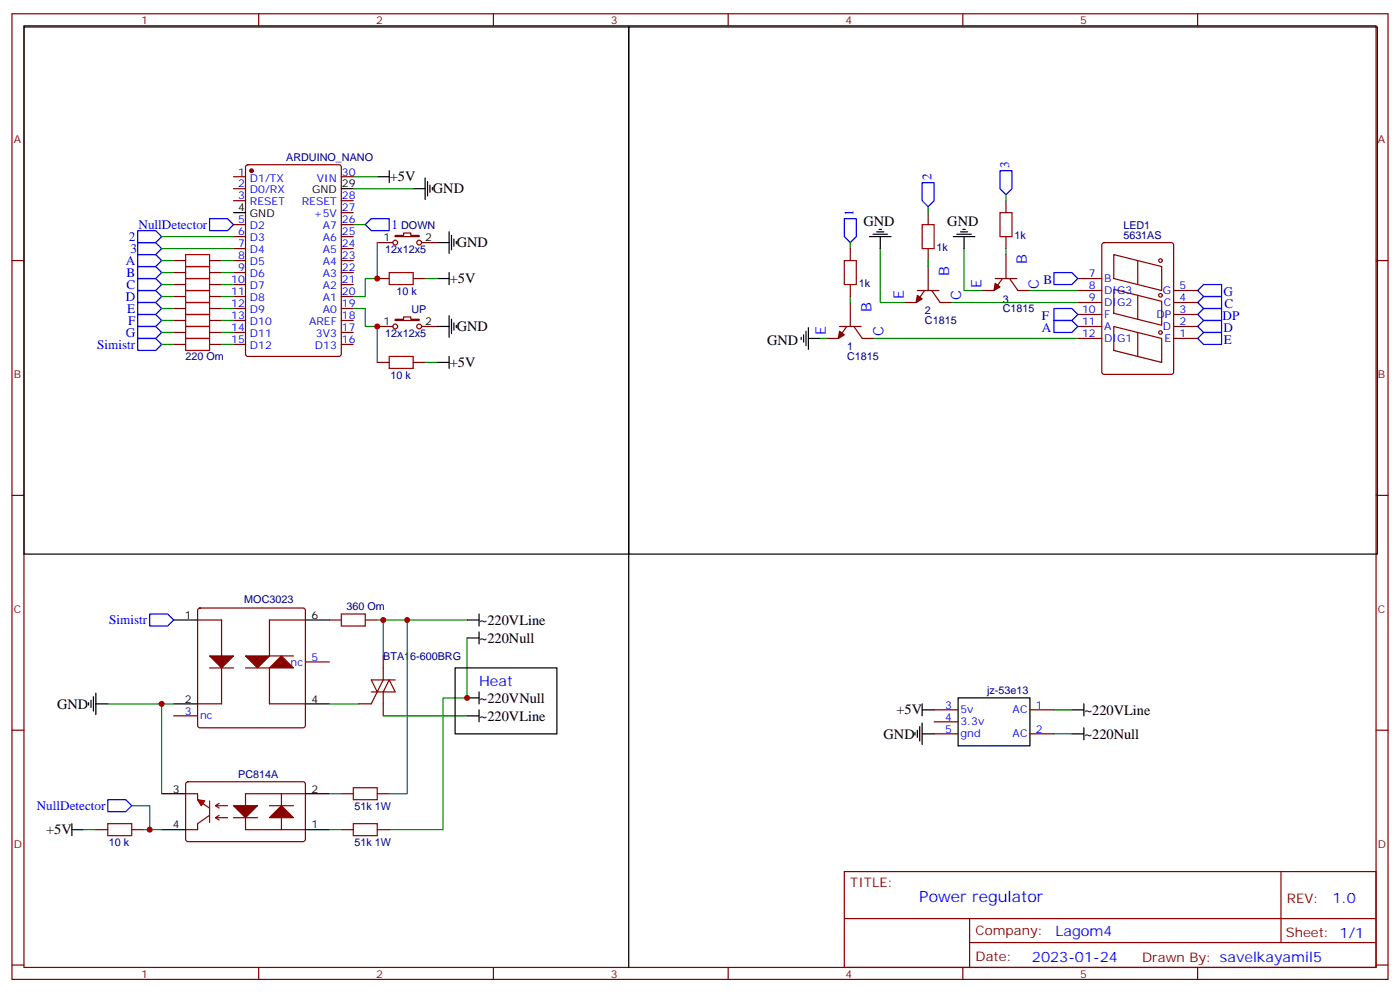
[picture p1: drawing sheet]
<svg xmlns="http://www.w3.org/2000/svg" width="412mm" height="292mm" viewBox="0 0 412 292" stroke-linecap="round" stroke-linejoin="round" font-family="sans-serif">
<g fill="none" stroke="#870000" stroke-width=".35">
<path d="M3.5 4.1h405.4v284.3h-405.4zM7.1 7.6h398.2v277.3h-398.2zM76.2 4.1v3.5M145.3 4.1v3.5M214.5 4.1v3.5M283.6 4.1v3.5M352.8 4.1v3.5M68.8 52h3.5M68.8 55.6h3.5M68.8 59.1h3.5M72.6 48.7l.4-.2h26.8l.7 .4v55.3l-.4 .7-27.1 .1-.6-.5-.1-55.3zM100.5 52h3.6"/>
<path d="M100.5 59.1h3.6M3.5 76.7h3.6M68.8 76.7h3.5M68.8 66.1h3.5M68.8 69.7h3.5M68.8 73.2h3.5M100.5 76.7h3.6M100.5 66.1h3.6M100.5 69.7h3.6M100.5 73.2h3.6M100.5 62.6h3.6M324.8 71.6l.5-.2h19.7l.7 .5v37.6l-.4 .7h-20l-.7-.4v-37.7z"/>
<path d="M328.1 75l14.1 3.5v7l-14.1-3.5zM335.1 76.7v7.1M405.3 76.7h3.6M68.8 80.3h3.5M68.8 83.8h3.5M68.8 87.3h3.5M68.8 90.8h3.5M68.8 94.4h3.5M68.8 97.9h3.5M100.5 80.3h3.6M100.5 83.8h3.6M100.5 87.3h3.6"/>
<path d="M100.5 90.8h3.6M100.5 94.4h3.6M100.5 97.9h3.6M111.1 96.1h4.6M116.4 94h2.5v-.7h2.1v.7h2.5v.4h-7.1zM124.2 96.1h4.6M247.3 96.1h6.3M249.4 96.1l-2.5 3.6h-3.5M250.5 89.1v7M251.5 96.1l2.5 3.6h3.5M317.5 99.7h7.1M317.5 96.1h7.1"/>
<path d="M317.5 92.6h7.1M317.5 89.1h7.1M317.5 85.5h7.1M317.5 82h7.1M328.1 85.2l14.1 3.5v7.1l-14.1-3.5zM328.1 96.1l14.1 3.6v7l-14.1-3.5zM335.1 87v7M335.1 97.9v7.1M345.7 99.7h7.1M345.7 96.1h7.1M345.7 92.6h7.1M345.7 89.1h7.1"/>
<path d="M345.7 85.5h7.1M68.8 101.4h3.5M100.5 101.4h3.6M3.5 145.9h3.6M405.3 145.9h3.6M3.5 215h3.6M405.3 215h3.6M248.7 256.6h156.6v28.3h-156.6zM377.3 256.7v20.8M248.7 270.5h156.5M285.6 277.5h119.6M285.6 270.5v14.1"/>
<path d="M3.5 284.2h3.6M76.2 284.9v3.5M145.3 284.9v3.5M214.5 284.9v3.5M283.6 284.9v3.5M352.8 284.9v3.5M405.3 284.2h3.6"/>
<circle cx="341.8" cy="76.7" r=".53"/>
<circle cx="116.4" cy="96.1" r=".71"/>
<circle cx="123.5" cy="96.1" r=".71"/>
<circle cx="341.8" cy="87" r=".53"/>
<circle cx="341.8" cy="97.9" r=".53"/>
</g>
<g fill="#870000" stroke="#870000" stroke-width=".35">
<path d="M247.3 97.5l1.4 1.1-1.8 1.1z"/>
<circle cx="74.1" cy="50.3" r=".53"/>
</g>
<path d="M100.5 55.6h3.6M68.8 62.6h3.5" fill="none" stroke="#000" stroke-width=".35"/>
<path d="M58.4 179.2l.5-.2h30.4l.5 .2 .2 .5v33.9l-.3 .5-.4 .2h-30.4l-.5-.2-.2-.5v-33.9z" fill="#fff" stroke="#870000" stroke-width=".35"/>
<g fill="none" stroke="#870000" stroke-width=".35">
<path d="M296.3 59.1v3.5M51.2 76.7h3.5M61.7 76.7h3.6M111.1 71.4h4.6M116.4 69.3h2.5v-.7h2.1v.7h2.5v.4h-7.1zM124.2 71.4h4.6M250.5 73.2v3.5M273.4 62.6v3.5M273.4 73.2v3.5M273.4 78.5v7M296.3 69.7v3.5M296.3 75v7"/>
<path d="M51.2 80.3h3.5M51.2 83.8h3.5M51.2 87.3h3.5M51.2 90.8h3.5M51.2 94.4h3.5M51.2 97.9h3.5M61.7 80.3h3.6M61.7 83.8h3.6M61.7 87.3h3.6M61.7 90.8h3.6M61.7 94.4h3.6M61.7 97.9h3.6"/>
<path d="M111.1 82h3.6M121.7 82h3.5M250.5 83.8v3.5M270.2 85.5h6.4M272.3 85.5l-2.4 3.6h-3.6M274.5 85.5l2.4 3.6h3.6M293.2 82h6.3M295.3 82l-2.5 3.5h-3.5M297.4 82l2.5 3.5h3.5M51.2 101.4h3.5M61.7 101.4h3.6M111.1 106.7h3.6"/>
<path d="M121.7 106.7h3.5M58.2 182.6h7.1v24.7h-7.1M61.7 196.7h7.1M72.3 196.7h7.1v10.6h10.6M90 182.6h-10.6v10.5h7M90 194.9h7M97 182.6h3.5M107.6 182.6h3.5M112.9 193.1v7.1l-1.8 3.5-1.7-3.5h7M51.2 210.8h7M109.4 203.7h7l-1.7-3.5-1.8 3.5v7.1M111.1 203.7l-1.7 3.6h-3.6"/>
<path d="M275.2 209h7M275.2 216.1h7M275.2 212.5h7M303.4 209h7M303.4 216.1h7M54.7 233.7h3.5v1.8M54.9 230.4l.5-.2h34.1l.5 .7-.1 16.5-.6 .4h-34.2l-.4-.7v-16.2zM63.5 237.2h3.5M63.5 237.2l1.1 .7M64.6 236.5l-1.1 .7M79.4 237.2h7M82.9 233.7v10.6"/>
<path d="M90 233.7h-17.7v10.6h17.7M100.5 233.7h3.6M111.1 233.7h3.6M28.2 244.3h3.5M38.8 244.3h3.5M58.2 242.5v1.8h-3.5M63.5 240.8h3.5M63.5 240.8l1.1 .7M64.6 240.1l-1.1 .7M68.8 240.8h7M100.5 244.3h3.6M111.1 244.3h3.6"/>
<circle cx="116.4" cy="71.4" r=".71"/>
<circle cx="123.5" cy="71.4" r=".71"/>
</g>
<g fill="#870000" stroke="#870000" stroke-width=".35">
<path d="M61.7 193.1h7.1l-3.5 3.6z"/>
<path d="M72.3 193.1h7.1l-3.6 3.6z"/>
<path d="M79.4 196.7l3.5-3.6 3.5 3.6z"/>
<path d="M270.2 87l1.4 1-1.7 1.1z"/>
<path d="M293.2 83.4l1.4 1.1-1.8 1z"/>
<path d="M79.4 240.8l3.5-3.6 3.5 3.6z"/>
<path d="M68.8 237.2h7l-3.5 3.6z"/>
</g>
<g fill="none" stroke="#000" stroke-width=".35">
<path d="M7.1 7.9h178.1v155.3h-178.1zM185.2 7.9h220.5v155.3h-220.5zM111.1 52h3.6M114.7 50.3v3.5M121.7 55.6h3.5M125.2 52.4v6.3M125.9 53.4v4.3M126.6 54.5v2.1M127.4 55.2v.7M128.8 71.4h3.5M132.3 68.3v6.3M133 69.3v4.3"/>
<path d="M133.7 70.4v2.1M134.4 71.1v.7M256.1 69.7h6.4M257.2 69h4.2M258.2 68.3h2.1M258.9 67.6h.7M259.3 69.7v3.5M280.8 69.7h6.4M281.9 69h4.2M282.9 68.3h2.1M283.6 67.6h.7M284 69.7v3.5"/>
<path d="M128.8 96.1h3.5M128.8 82h3.5M132.3 80.3v3.5M132.3 93v6.3M133 94v4.2M133.7 95.1v2.1M134.4 95.8v.7M236 99.3v.7M236.7 98.6v2.1M237.4 97.5v4.3M238.1 99.7h3.6M238.1 96.5v6.3"/>
<path d="M128.8 106.7h3.5M132.3 105v3.5M185.2 163.2v121.7M51.2 182.6h7M90 182.6h7M134.1 196.7h29.9v19.4h-29.9zM137.6 182.6h3.5M137.6 187.9h3.5M141.1 180.8v3.5M141.1 186.1v3.5M26.1 206.9v.7M26.8 206.2v2.1"/>
<path d="M27.5 205.1v4.3M28.2 207.3h3.5M28.2 204.1v6.3M51.2 207.3h7M90 207.3h7M137.6 205.5h3.5M137.6 210.8h3.5M141.1 203.7v3.6M141.1 209v3.5M269.5 215.7v.7M270.2 215v2.1M270.9 214v4.2"/>
<path d="M271.6 209h3.6M271.6 216.1h3.6M271.6 207.3v3.5M271.6 212.9v6.4M282.2 205.5h21.2v14.1h-21.2zM315.7 209h3.6M315.7 216.1h3.6M319.3 207.3v3.5M319.3 214.3v3.5M47.6 233.7h7.1M90 233.7h7M21.2 244.3h3.5"/>
<path d="M21.2 242.5v3.6M47.6 244.3h7.1M90 244.3h7"/>
</g>
<g fill="none" stroke="#00f" stroke-width=".35">
<path d="M271.6 53.8h3.6v5.3l-1.8 1.8-1.8-1.8zM294.6 50.3h3.5v5.3l-1.8 1.7-1.7-1.7zM40.6 67.9h5.3l1.7 1.8-1.7 1.7h-5.3zM40.6 71.4h5.3l1.7 1.8-1.7 1.8h-5.3zM40.6 75h5.3l1.7 1.7-1.7 1.8h-5.3zM40.6 78.5h5.3l1.7 1.8-1.7 1.7h-5.3zM61.7 64.4h5.3l1.8 1.7-1.8 1.8h-5.3zM107.6 66.1l1.8-1.7h5.3v3.5h-5.3zM248.7 64.4h3.5v5.3l-1.7 1.7-1.8-1.7zM40.6 82h5.3l1.7 1.8-1.7 1.7h-5.3zM40.6 85.5h5.3l1.7 1.8-1.7 1.8h-5.3zM40.6 89.1h5.3l1.7 1.7-1.7 1.8h-5.3z"/>
<path d="M40.6 92.6h5.3l1.7 1.8-1.7 1.7h-5.3zM40.6 96.1h5.3l1.7 1.8-1.7 1.8h-5.3zM40.6 99.7h5.3l1.7 1.7-1.7 1.8h-5.3zM310.4 80.3h5.3l1.8 1.7-1.8 1.8h-5.3zM310.4 94.4h5.3l1.8 1.7-1.8 1.8h-5.3zM310.4 90.8h5.3l1.8 1.8-1.8 1.8h-5.3zM352.8 96.1l1.7-1.7h5.3v3.5h-5.3zM352.8 89.1l1.7-1.8h5.3v3.5h-5.3zM354.5 97.9h5.3v3.5h-5.3l-1.7-1.7zM354.5 90.8h5.3v3.6h-5.3l-1.7-1.8zM354.5 83.8h5.3v3.5h-5.3l-1.7-1.8zM44.1 180.8h5.3l1.8 1.8-1.8 1.7h-5.3z"/>
<path d="M31.7 235.5h5.3l1.8 1.7-1.8 1.8h-5.3z"/>
</g>
<g fill="none" stroke="#008700" stroke-width=".35">
<path d="M104.1 52h7M104.1 55.6h17.6M296.3 57.3v1.8M47.6 76.7h3.6M47.6 69.7h21.2M47.6 73.2h21.2M65.3 76.7h3.5M104.1 66.1h3.5M111.1 71.4v10.6h-3.5v5.3h-3.5M250.5 71.4v1.8M259.3 73.2v15.9h7M273.4 60.9v1.7"/>
<path d="M273.4 76.7v1.8M284 73.2v12.3h5.3M296.3 73.2v1.8M47.6 80.3h3.6M47.6 83.8h3.6M47.6 87.3h3.6M47.6 90.8h3.6M47.6 94.4h3.6M47.6 97.9h3.6M65.3 80.3h3.5M65.3 83.8h3.5M65.3 87.3h3.5"/>
<path d="M65.3 90.8h3.5M65.3 94.4h3.5M65.3 97.9h3.5M104.1 90.8h3.5v5.3h3.5v10.6M125.2 82h3.6M241.7 99.7h1.7M250.5 87.3v1.8M257.5 99.7h60M280.5 89.1h37M303.4 85.5h14.1M47.6 101.4h3.6M65.3 101.4h3.5"/>
<path d="M125.2 106.7h3.6M111.1 182.6h1.8v10.5M112.9 182.6h24.7M119.9 182.6v51.1h-5.2M137.6 187.9v17.6h-7.1v38.8h-15.8M31.7 207.3h19.5M47.6 207.3v26.4M97 207.3h8.8M112.9 210.8h24.7M310.4 209h5.3M310.4 216.1h5.3M38.8 237.2h5.3v7.1"/>
<path d="M97 233.7h3.5M24.7 244.3h3.5M42.3 244.3h5.3M97 244.3h3.5"/>
</g>
<g fill="none" stroke="#a10000" stroke-width=".35">
<path d="M54.7 75h7v3.5h-7zM54.7 78.5h7v3.5h-7zM248.7 76.7h3.5v7.1h-3.5zM271.6 66.1h3.6v7.1h-3.6zM294.6 62.6h3.5v7.1h-3.5zM54.7 82h7v3.5h-7zM54.7 85.5h7v3.6h-7zM54.7 89.1h7v3.5h-7zM54.7 92.6h7v3.5h-7zM54.7 96.1h7v3.6h-7zM54.7 99.7h7v3.5h-7zM114.7 80.3h7v3.5h-7z"/>
<path d="M114.7 105h7v3.5h-7zM100.5 180.8h7.1v3.5h-7.1zM59.6 236.5l2.1 1.4M61.7 235.8v6.4M104.1 232h7v3.5h-7zM31.7 242.5h7.1v3.6h-7.1zM61.7 240.1l-3.5 2.4M104.1 242.5h7v3.6h-7z"/>
</g>
<path d="M58.2 235.5l2.1 .3-1 1.4z" fill="#a10000" stroke="#a10000" stroke-width=".35"/>
<g fill="#c00">
<circle cx="111.1" cy="82" r=".88"/>
<circle cx="111.1" cy="96.1" r=".88"/>
<circle cx="112.9" cy="182.6" r=".88"/>
<circle cx="47.6" cy="207.3" r=".88"/>
<circle cx="44.1" cy="244.3" r=".88"/>
<circle cx="119.9" cy="182.6" r=".88"/>
<circle cx="137.6" cy="205.5" r=".88"/>
</g>
<text font-size="4.6" fill="#00f" x="270.8" y="265.7">Power regulator</text>
<g font-size="4.2">
<text x="114.8" y="53.3">+5V</text>
<text x="127.5" y="57">GND</text>
<text x="254.4" y="66.4">GND</text>
<text x="279" y="66.4">GND</text>
<text x="134.6" y="72.8">GND</text>
<text x="132.5" y="83.3">+5V</text>
<text x="134.6" y="97.5">GND</text>
<text x="226" y="101.5">GND</text>
<text x="132.5" y="108">+5V</text>
<text x="141.3" y="184">~220VLine</text>
<text x="141.3" y="189.2">~220Null</text>
<text x="16.9" y="208.6">GND</text>
<text x="141.3" y="206.9">~220VNull</text>
<text x="141.3" y="212.2">~220VLine</text>
<text x="264.1" y="210.3">+5V</text>
<text x="319.4" y="210.4">~220VLine</text>
<text x="260.3" y="217.5">GND</text>
<text x="319.4" y="217.5">~220Null</text>
<text x="13.6" y="245.6">+5V</text>
</g>
<g font-size="4.2" fill="#00f">
<text x="302.5" y="77.8" transform="rotate(-90 302.5 77.8)">B</text>
<text x="279.6" y="81.4" transform="rotate(-90 279.6 81.4)">B</text>
<text x="266.2" y="88.2" transform="rotate(-90 266.2 88.2)">E</text>
<text x="283.1" y="88.4" transform="rotate(-90 283.1 88.4)">C</text>
<text x="289.1" y="84.7" transform="rotate(-90 289.1 84.7)">E</text>
<text x="306" y="85" transform="rotate(-90 306 85)">C</text>
<text x="256.7" y="92" transform="rotate(-90 256.7 92)">B</text>
<text x="243.3" y="98.8" transform="rotate(-90 243.3 98.8)">E</text>
<text x="260.2" y="99" transform="rotate(-90 260.2 99)">C</text>
<text x="141.1" y="202">Heat</text>
<text x="392.5" y="265.9">1.0</text>
<text x="310.9" y="275.5">Lagom4</text>
<text x="304" y="283.3">2023-01-24</text>
</g>
<g font-size="3.9" fill="#00f">
<text x="274.4" y="53.1" transform="rotate(-90 274.4 53.1)">2</text>
<text x="297.3" y="49.6" transform="rotate(-90 297.3 49.6)">3</text>
<text x="251.5" y="63.7" transform="rotate(-90 251.5 63.7)">1</text>
<text x="37.9" y="70.9">2</text>
<text x="40.8" y="67.4">NullDetector</text>
<text x="115.4" y="67.4">1</text>
<text x="38.5" y="74.4">3</text>
<text x="37.1" y="78">A</text>
<text x="37.3" y="81.5">B</text>
<text x="307.4" y="83.7">B</text>
<text x="37.1" y="88.5">D</text>
<text x="37.3" y="85">C</text>
<text x="360.4" y="87.1">G</text>
<text x="37.5" y="92.1">E</text>
<text x="37.7" y="95.6">F</text>
<text x="306.9" y="94.3">F</text>
<text x="360.1" y="94.2">DP</text>
<text x="360.7" y="90.7">C</text>
<text x="37.1" y="99.1">G</text>
<text x="306.9" y="97.8">A</text>
<text x="360.4" y="97.7">D</text>
<text x="360.5" y="101.3">E</text>
<text x="28.6" y="102.7">Simistr</text>
<text x="32.2" y="183.8">Simistr</text>
<text x="10.8" y="238.5">NullDetector</text>
</g>
<g font-size="3.9" fill="#800">
<text x="250.5" y="261.2">TITLE:</text>
<text x="379.1" y="265.9">REV:</text>
<text x="287.4" y="275.4">Company:</text>
<text x="378.7" y="276">Sheet: 1/1</text>
<text x="287.4" y="283.1">Date:</text>
<text x="336.4" y="283.2">Drawn By: savelkayamil5</text>
</g>
<g font-size="3.2" fill="#800">
<text x="41.6" y="7.1">1</text>
<text x="110.8" y="7.1">2</text>
<text x="179.9" y="7.1">3</text>
<text x="249.1" y="7.1">4</text>
<text x="318.2" y="7.1">5</text>
<text x="4.1" y="42.2">A</text>
<text x="405.9" y="42.2">A</text>
<text x="4.1" y="111.3">B</text>
<text x="405.9" y="111.3">B</text>
<text x="4.1" y="180.4">C</text>
<text x="405.9" y="180.4">C</text>
<text x="4.1" y="249.6">D</text>
<text x="405.9" y="249.6">D</text>
<text x="41.6" y="287.9">1</text>
<text x="110.8" y="287.9">2</text>
<text x="179.9" y="287.9">3</text>
<text x="249.1" y="287.9">4</text>
<text x="318.2" y="287.9">5</text>
</g>
<g font-size="3.2" fill="#000080">
<text x="84.3" y="47.3">ARDUINO_NANO</text>
<text x="118.2" y="67.3">DOWN</text>
<text x="298.8" y="70.3">1k</text>
<text x="330.9" y="70.4">5631AS</text>
<text x="330.9" y="67.4">LED1</text>
<text x="113.5" y="74.4">12x12x5</text>
<text x="275.9" y="73.8">1k</text>
<text x="116.8" y="86.8">10 k</text>
<text x="252.9" y="84.4">1k</text>
<text x="295.4" y="89.1">3</text>
<text x="121.2" y="92.1">UP</text>
<text x="272.5" y="95.5">C1815</text>
<text x="272.5" y="92.6">2</text>
<text x="295.4" y="92">C1815</text>
<text x="113.5" y="99.1">12x12x5</text>
<text x="54.6" y="106.1">220 Om</text>
<text x="249.5" y="106.1">C1815</text>
<text x="249.5" y="103.2">1</text>
<text x="115" y="111.5">10 k</text>
<text x="72" y="177.6">MOC3023</text>
<text x="102.1" y="179.7">360 Om</text>
<text x="112.9" y="194.4">BTA16-600BRG</text>
<text x="290.8" y="204.3">jz-53e13</text>
<text x="70.2" y="229.1">PC814A</text>
<text x="104.4" y="238.5">51k 1W</text>
<text x="32.1" y="249.1">10 k</text>
<text x="104.4" y="249.1">51k 1W</text>
</g>
<g font-size="3.2" fill="#00f">
<text x="70.1" y="51.7">1</text>
<text x="73.6" y="53.4">D1/TX</text>
<text x="93.4" y="53.4">VIN</text>
<text x="100.7" y="51.7">30</text>
<text x="70.1" y="55.2">2</text>
<text x="70.1" y="58.7">3</text>
<text x="73.6" y="57">D0/RX</text>
<text x="100.7" y="58.7">28</text>
<text x="70.1" y="65.8">5</text>
<text x="73.6" y="60.5">RESET</text>
<text x="88.9" y="60.5">RESET</text>
<text x="92.5" y="64">+5V</text>
<text x="100.7" y="65.8">26</text>
<text x="100.7" y="62.3">27</text>
<text x="70.1" y="69.3">6</text>
<text x="73.6" y="67.6">D2</text>
<text x="73.6" y="71.1">D3</text>
<text x="95.1" y="71.1">A6</text>
<text x="95.1" y="67.6">A7</text>
<text x="100.7" y="69.3">25</text>
<text x="70.1" y="72.8">7</text>
<text x="70.1" y="76.4">8</text>
<text x="73.6" y="74.6">D4</text>
<text x="95.1" y="74.6">A5</text>
<text x="100.7" y="76.4">23</text>
<text x="100.7" y="72.8">24</text>
<text x="68.1" y="83.4">10</text>
<text x="70.1" y="79.9">9</text>
<text x="73.6" y="78.1">D5</text>
<text x="73.6" y="81.7">D6</text>
<text x="95.1" y="81.7">A3</text>
<text x="95.1" y="78.1">A4</text>
<text x="100.7" y="83.4">21</text>
<text x="100.7" y="79.9">22</text>
<text x="320.8" y="81.7">7</text>
<text x="325.3" y="83.1">B</text>
<text x="68.1" y="87">11</text>
<text x="73.6" y="85.2">D7</text>
<text x="73.6" y="88.7">D8</text>
<text x="95.1" y="88.7">A1</text>
<text x="95.1" y="85.2">A2</text>
<text x="100.7" y="87">20</text>
<text x="320.8" y="88.7">9</text>
<text x="320.8" y="85.2">8</text>
<text x="325.3" y="86.6">DIG3</text>
<text x="342.6" y="86.6">G</text>
<text x="347.5" y="85.2">5</text>
<text x="347.5" y="88.7">4</text>
<text x="68.1" y="90.5">12</text>
<text x="68.1" y="94">13</text>
<text x="73.6" y="92.3">D9</text>
<text x="73.6" y="95.8">D10</text>
<text x="91" y="95.8">AREF</text>
<text x="95.1" y="92.3">A0</text>
<text x="100.7" y="94">18</text>
<text x="100.7" y="90.5">19</text>
<text x="318.8" y="95.8">11</text>
<text x="318.8" y="92.3">10</text>
<text x="325.3" y="93.7">F</text>
<text x="325.3" y="90.1">DIG2</text>
<text x="340.7" y="93.7">DP</text>
<text x="342.8" y="90.1">C</text>
<text x="347.5" y="92.3">3</text>
<text x="347.5" y="95.8">2</text>
<text x="68.1" y="97.5">14</text>
<text x="68.1" y="101.1">15</text>
<text x="73.6" y="99.3">D11</text>
<text x="93" y="99.3">3V3</text>
<text x="100.7" y="101.1">16</text>
<text x="100.7" y="97.5">17</text>
<text x="318.8" y="99.3">12</text>
<text x="325.3" y="100.7">DIG1</text>
<text x="325.3" y="97.2">A</text>
<text x="342.6" y="97.2">D</text>
<text x="343" y="100.7">E</text>
<text x="347.5" y="99.3">1</text>
<text x="73.6" y="102.8">D12</text>
<text x="92.8" y="102.8">D13</text>
<text x="85.6" y="196">nc</text>
<text x="91.7" y="194.6">5</text>
<text x="278.4" y="208.7">3</text>
<text x="305.2" y="208.7">1</text>
<text x="54.4" y="210.4">3</text>
<text x="58.9" y="211.8">nc</text>
<text x="278.4" y="212.2">4</text>
<text x="278.4" y="215.7">5</text>
<text x="282.9" y="210.1">5v</text>
<text x="282.9" y="213.6">3.3v</text>
<text x="298.3" y="210.1">AC</text>
<text x="305.2" y="215.7">2</text>
<text x="282.9" y="217.1">gnd</text>
<text x="298.3" y="217.1">AC</text>
</g>
<g font-size="3.2">
<text x="92" y="57">GND</text>
<text x="100.7" y="55.2">29</text>
<text x="70.1" y="62.3">4</text>
<text x="73.6" y="64">GND</text>
<text x="113" y="71.1">1</text>
<text x="125.2" y="71.1">2</text>
<text x="113" y="95.8">1</text>
<text x="125.2" y="95.8">2</text>
<text x="54.4" y="182.2">1</text>
<text x="91.7" y="182.2">6</text>
<text x="54.4" y="206.9">2</text>
<text x="91.7" y="206.9">4</text>
<text x="50.9" y="233.4">3</text>
<text x="91.7" y="233.4">2</text>
<text x="50.9" y="243.9">4</text>
<text x="91.7" y="243.9">1</text>
</g>
</svg>
